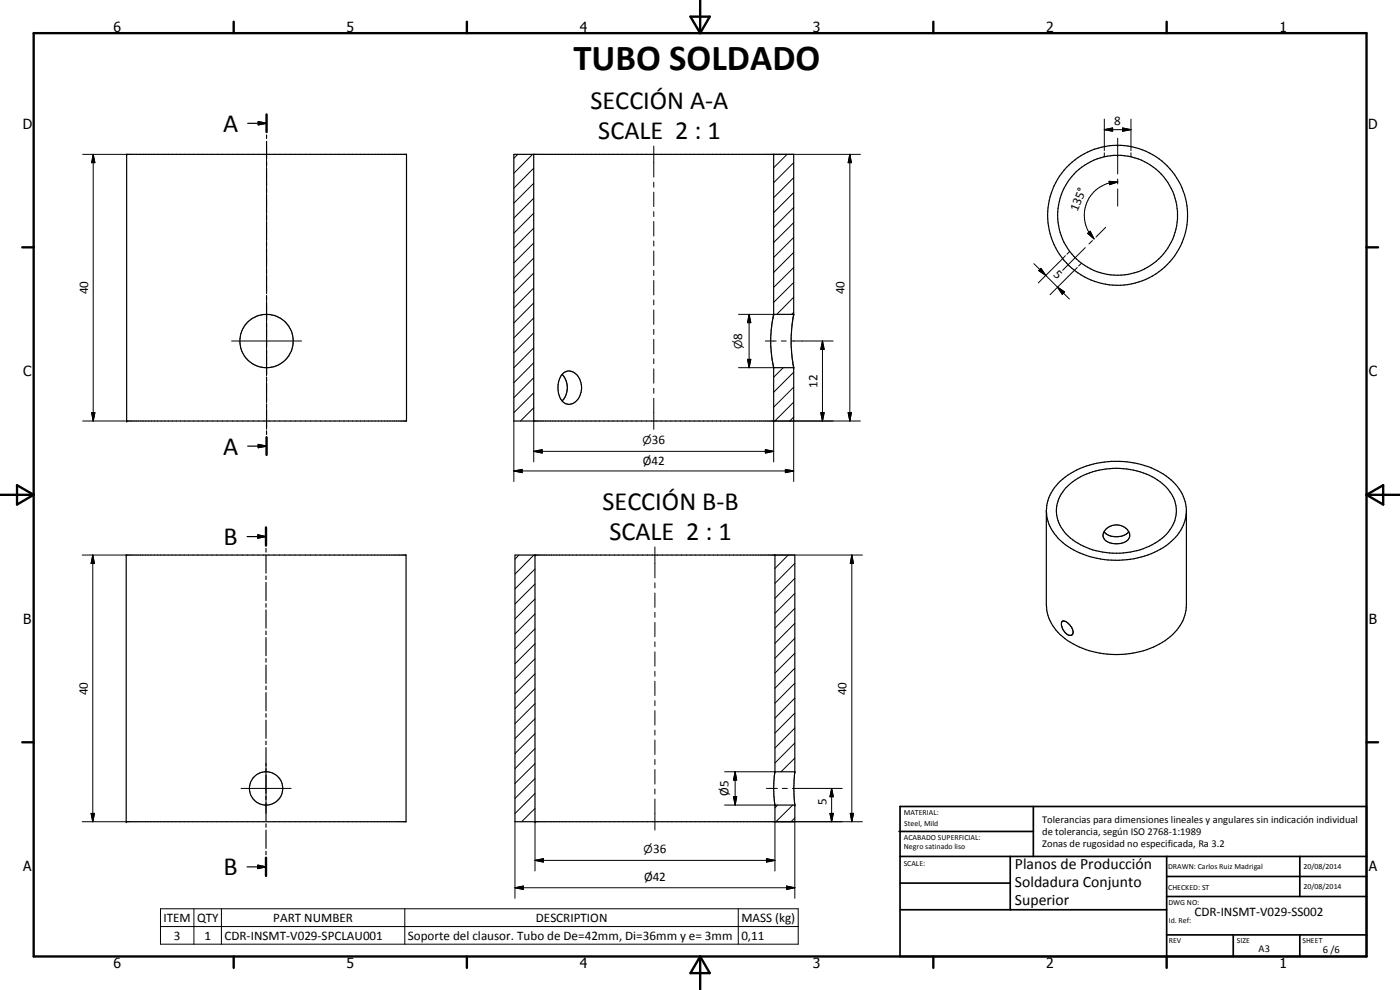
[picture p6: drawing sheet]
<svg xmlns="http://www.w3.org/2000/svg" width="420mm" height="297mm" viewBox="0 0 420 297" stroke-linecap="round" stroke-linejoin="round" font-family="sans-serif">
<g fill="none" stroke="#000" stroke-width=".35">
<path d="M74.3 37h5.7M77.5 36.5l2.5 .5-2.5 .5zM80 34.3v5.3M38 46.3h84v80h-84zM80 40.5v1M80 42.4v5.3M80 48.6v1M80 50.5v5.3M80 56.6v1.1M80 58.5v5.3M154.2 46.3h84v48.1l-.8 6.4 .2 4.9 .6 4.5v16.1h-84zM160.2 46.3v80"/>
<path d="M232.2 46.3v48.2l-.6 3-.3 3.7 .1 4.2 .8 4.8v16.1M80 64.7v1.1M80 66.6v5.3M80 72.8v1M80 74.7v5.3M80 80.9v1M80 82.8v5.3M80 88.9v1.1M80 90.8v5.3M80 97v1M80 98.9v5.3M232.2 94.3h6"/>
<path d="M80 105.1v1M80 107v5.3M80 113.2v1M80 115.1v5.2M168.6 112.4a3 3 0 0 1 5.3 1.1 5.6 5.6 0 0 1-2.1 7.6 3.2 3.2 0 0 1-4.1-2.9 7.1 7.1 0 0 1 .9-5.8zM168.7 112.3a5.9 5.9 0 0 1 0 8M232.2 110.3h6M74.3 133.9h5.7M77.5 133.3l2.5 .6-2.5 .4zM80 121.2v1.1M80 123.1v5.3M80 129.3v1"/>
<path d="M80 131.2v5.3M79.8 158.2v5.5M314 153.2a14 14 0 0 0 8.2 11.8 27.5 27.5 0 0 0 28.6-1.9 13.1 13.1 0 0 0 5.3-9.4M317.6 145a25.8 25.8 0 0 1 22.7-6.1 19.9 19.9 0 0 1 14.5 9.3l.9 2.3 .4 2.4v28.6a13.8 13.8 0 0 1-8.1 11.7 27.6 27.6 0 0 1-28.4-1.6 13.1 13.1 0 0 1-5.6-10.1v-28.3a12 12 0 0 1 3.6-8.2zM320 146.3a22.7 22.7 0 0 1 24-4.1 13.1 13.1 0 0 1 9 10.3 11.6 11.6 0 0 1-7.2 10.9 23.4 23.4 0 0 1-24.5-1.9 9.9 9.9 0 0 1-1.3-15.2zM331.4 159.5a2.32 2.32 0 0 0 1.8 3.4 4.6 4.6 0 0 0 5.8-1.7v-1.1l-.3-.6M331.4 159.5a4.4 4.4 0 0 1 7.3 0M331.4 159.5a4 4 0 0 0 3.1 1.5h1.4a3.9 3.9 0 0 0 2.8-1.5M37.9 166.5h84v80h-84zM74.2 161h5.6M77.4 160.5l2.4 .5-2.4 .5zM79.8 164.6v1.1"/>
<path d="M79.8 166.5v5.5M79.8 172.8v1.1M79.8 174.8v5.4M154.5 166.5h84v65.3l-.3 4.3 .3 10.4h-84zM160.6 166.5v80M232.6 166.5v65.1M79.8 181.1v1.1M79.8 183v5.5M79.8 189.4v1M79.8 191.3v5.4M79.8 197.6v1.1M79.8 199.6v5.4"/>
<path d="M318.7 186.5a.97 .97 0 0 1 1.3 .1l1 .9a2.26 2.26 0 0 1 .6 3 2.26 2.26 0 0 1-2.4-1.3l-.7-1.7zM79.8 205.9v1M79.8 207.8v5.5M79.8 214.1v1.1M79.8 216.1v5.4M79.8 222.4v1M79.8 224.3v5.5M79.8 230.6v1.1M79.8 232.6v5.4M79.8 238.9v1M232.6 231.6l-.1 .2a33.1 33.1 0 0 0 .1 9.8M232.6 231.6h5.9"/>
<path d="M77.4 259.6l2.4 .5-2.4 .5zM79.8 240.8v5.5M79.8 247.2v1M79.8 249.1v5.5M79.8 255.4v1.1M79.8 257.3v5.5M232.6 241.6h5.9M232.6 241.6v4.9M74.2 260.1h5.6"/>
<circle cx="335.4" cy="64.6" r="21"/>
<circle cx="335.4" cy="64.6" r="18"/>
<circle cx="80" cy="102.3" r="8"/>
<circle cx="79.9" cy="236.6" r="5"/>
</g>
<g fill="#000">
<circle cx="38" cy="46.3" r=".18"/>
<circle cx="232.2" cy="46.3" r=".18"/>
<circle cx="232.2" cy="94.4" r=".18"/>
<circle cx="238.2" cy="94.4" r=".18"/>
<circle cx="232.2" cy="110.3" r=".18"/>
<circle cx="238.2" cy="110.3" r=".18"/>
<circle cx="38" cy="126.3" r=".18"/>
<circle cx="232.2" cy="126.3" r=".18"/>
<circle cx="37.9" cy="166.5" r=".18"/>
<circle cx="160.6" cy="166.5" r=".18"/>
<circle cx="232.6" cy="231.6" r=".18"/>
<circle cx="238.5" cy="231.6" r=".18"/>
<circle cx="37.9" cy="246.5" r=".18"/>
<circle cx="160.6" cy="246.5" r=".18"/>
<circle cx="232.6" cy="241.6" r=".18"/>
<circle cx="238.5" cy="241.6" r=".18"/>
</g>
<g fill="none" stroke="#000" stroke-width=".3">
<path d="M331.4 38.9l2.5-.5v1zM331.4 35.7v9.5M331.4 38.9h8M336.9 38.4l2.5 .5-2.5 .5zM339.4 35.7v9.5M24.8 46.3h13.2M28 46.3l.5 2.5h-1zM28 46.3v80M80 43.8v6.5M80 51.8v1.5M80 54.8v3.9M155.4 46.3l-1.2 1.2"/>
<path d="M159.8 46.3l-5.6 5.7M160.2 59.5l-6 5.9M160.2 55l-6 6M160.2 50.5l-6 6M196.2 43.8v9.3M196.2 54.7v1.5M196.2 57.7v4.3M232.2 46.3h26M236.2 46.3l-4 4M238.2 57.8l-6 6M238.2 53.3l-6 6M238.2 48.8l-6 6"/>
<path d="M255 46.3l.5 2.5h-1zM255 46.3v80M331.4 45.8v1.2M332.9 54.4l2.5 .2-2.4 .8zM335.4 41.5v10.7M335.4 53.7v1.5M335.4 56.7v5.1M335.4 54.6a10 10 0 0 0-6.5 2.4 10 10 0 0 0-2.1 12.7l1.5 2M339.4 45.8v1.2M80 60.2v1.5M80 63.2v4M80 68.7v1.4"/>
<path d="M80 71.7v3.9M80 77.1v1.5M160.2 77.4l-6 6M160.2 72.9l-6 6M160.2 68.5l-6 6M160.2 64l-6 6M196.2 63.5v1.5M196.2 66.5v4.3M196.2 72.3v1.5M196.2 75.3v4.4M238.2 75.7l-6 6M238.2 71.2l-6 6.1"/>
<path d="M238.2 66.8l-6 6M238.2 62.3l-6 6M310.3 79.1l10.6 10.6M319.7 76.7l-8.1 8.2M321 75.4l-.8 .9M324.6 79l-.9 .8M325.7 74.3l-6.8 6.8M326.4 70l.8-.6 1.1 2.3zM327.9 72.2l-1.1 1M331.8 68.2l-2.9 2.9M80 80.1v4M80 85.6v1.5"/>
<path d="M80 88.6v24.2M160.2 99.9l-6 6M160.2 95.4l-6 6M160.2 90.9l-6 6M160.2 86.4l-6 6M160.2 81.9l-6 6M196.2 81.2v1.5M196.2 84.2v4.3M196.2 90v1.5M196.2 93v4.3M196.2 98.8v1.5M221.6 94.3h10.6"/>
<path d="M224.8 94.3l.5 2.5h-.9zM224.8 94.3v16M238.2 93.7l-.6 .6M238.2 89.2l-5.1 5.1M238.2 84.8l-6 5.9M238.2 80.3l-6 5.9M312.4 80.5l1.4 2.1-2.1-1.4zM317.4 86.1l2.1 1.5-.7 .7zM323.3 80.3l-8.2 8.1M69.5 102.3h21M80 113.9v4M80 119.4v1.5"/>
<path d="M160.2 117.9l-6 5.9M160.2 113.3l-6 6M160.2 108.8l-6 6.1M160.2 104.4l-6 6M196.2 101.8v4.4M196.2 107.7v1.4M196.2 110.7v4.3M196.2 116.5v1.5M196.2 119.5v9.3M221.6 110.3h10.6M224.4 107.8h.9l-.5 2.5zM229.7 102.3h3.2"/>
<path d="M234.5 102.3h1.5M235.1 110.3l-2.9 2.9M237.4 102.3h12.6M238.2 116.2l-6 6M238.2 111.7l-6 6M246.8 102.3l.5 2.5h-1zM246.8 102.3v24M24.8 126.3h13.2M27.5 123.8h1l-.5 2.5zM80 122.3v6.5M154.2 126.3v18.2M160.2 135.4l2.5-.5v1z"/>
<path d="M160.2 122.3l-4 4M160.2 135.4h72M160.2 126.3v12.3M229.7 134.9l2.5 .5-2.5 .5zM238.2 125.1l-1.2 1.2M238.2 120.6l-5.7 5.7M238.2 126.3v18.2M246.3 123.8h1l-.5 2.5zM254.5 123.8h1l-.5 2.5zM258.2 126.3h-26v12.3M154.2 141.3l2.5-.5v1zM154.2 141.3h84"/>
<path d="M235.7 140.8l2.5 .5-2.5 .5zM24.7 166.5h13.2M27.8 166.5l.6 2.6h-1.1zM27.8 166.5v80M155.7 166.5l-1.2 1.3M160.2 166.5l-5.7 5.8M160.6 179.7l-6.1 6M160.6 175.2l-6.1 6M160.6 170.7l-6.1 6M196.5 164.1v9.3M196.5 174.9v1.5M196.5 177.9v4.3"/>
<path d="M232.6 166.5h26.2M236.5 166.5l-3.9 4.1M238.5 178.1l-5.9 5.9M238.5 173.5l-5.9 6M238.5 169l-5.9 6M255.6 166.5l.5 2.6h-.9zM255.6 166.5v80M160.6 197.7l-6.1 6M160.6 193.2l-6.1 6M160.6 188.7l-6.1 6M160.6 184.2l-6.1 6M196.5 183.7v1.5"/>
<path d="M196.5 186.7v4.4M196.5 192.6v1.5M196.5 195.6v4.3M238.5 196l-5.9 6M238.5 191.5l-5.9 6M238.5 187l-5.9 6M238.5 182.5l-5.9 6M160.6 215.6l-6.1 6M160.6 211.1l-6.1 6M160.6 206.6l-6.1 6M160.6 202.2l-6.1 6M196.5 201.4v1.5"/>
<path d="M196.5 204.4v4.3M196.5 210.2v1.6M196.5 213.2v4.4M196.5 219.1v1.5M238.5 218.4l-5.9 6.1M238.5 214l-5.9 6M238.5 209.5l-5.9 6M238.5 205l-5.9 6M238.5 200.5l-5.9 6M72.3 236.6h15.1M79.8 229.1v15M160.6 238.1l-6.1 6"/>
<path d="M160.6 233.6l-6.1 6M160.6 229.1l-6.1 6M160.6 224.6l-6.1 6M160.6 220.1l-6.1 6M196.5 222v4.4M196.5 227.9v1.5M196.5 230.9v4.3M196.5 236.7v1.6M196.5 239.7v9.3M217.5 231.6h15.1M220.1 239.1h1l-.5 2.5zM220.6 231.6l.5 2.5h-1z"/>
<path d="M220.6 231.6v10M230 236.6h3.3M234.8 236.6h1.5M237.8 236.6h15M238.5 227.5l-4.1 4.1M238.5 222.9l-5.9 6M249.6 236.6l.5 2.5h-1zM249.6 236.6v9.9M24.7 246.5h13.2M27.3 244.1h1.1l-.6 2.4zM154.5 246.5v23M160.6 258.1l2.5-.5v1.1z"/>
<path d="M160.6 242.6l-4.1 3.9M160.6 258.1h72M160.6 246.5v14.8M217.5 241.6h15.1M230 257.6l2.6 .5-2.6 .6zM233.4 241.6l-.8 .8M237.9 241.6l-5 4.9M238.5 245.4l-1.1 1.1M238.5 246.5v23M249.1 244.1h1l-.5 2.4zM255.2 244.1h.9l-.5 2.4zM258.8 246.5h-26.2v14.8"/>
<path d="M48.2 272.7h191.4v10.6h-191.4zM48.2 278h191.4M58.2 272.7v10.6M66.5 272.7v10.6M121.5 272.7v10.6M154.5 266.4l2.5-.5v1zM154.5 266.4h84M221.6 272.7v10.6M236 265.9l2.5 .5-2.5 .5z"/>
</g>
<g fill="none" stroke="#000" stroke-width=".71">
<path d="M10.1 9.9h400v277.1h-400zM70.1 6.5v3.4M140.1 6.5v3.4M207.2 5h5.8l-2.9 4.9zM210.1 0v9.9M280.1 6.5v3.4M350.1 6.5v3.4M80 34.3v5.3M6.7 74.2h3.4M410.1 74.2h3.5M80 131.2v5.3M.1 148.5h10"/>
<path d="M5.1 145.6l5 2.9-5 2.9zM79.8 158.2v5.5M410.1 148.5h10M410.1 148.5l5-2.9v5.8zM6.7 222.7h3.4M410.1 222.7h3.5M79.8 257.3v5.5M70.1 287v3.4M140.1 287v3.4M210.1 287v10M210.1 287l2.9 5h-5.8zM280.1 287v3.4"/>
<path d="M350.1 287v3.4"/>
</g>
<g fill="none" stroke="#000" stroke-width=".51">
<path d="M269.8 249.5h40.3M270.1 242h140v45h-140zM270.1 257h140M303.2 257v16M310.1 242v15M350.1 257v30M390.1 257v12M270.1 265h33.1M270.1 273h80M350.1 269h60M350.1 263h60M350.1 280.5h60"/>
<path d="M370.1 280.5v6.5M390.1 280.5v6.5"/>
</g>
<g fill="#000">
<path d="M77.5 36.5l2.5 .5-2.5 .5zM331.4 38.9l2.5-.5v1zM336.9 38.4l2.5 .5-2.5 .5zM28 46.3l.5 2.5h-1zM255 46.3l.5 2.5h-1zM332.9 54.4l2.5 .2-2.4 .8zM326.4 70l.8-.6 1.1 2.3zM224.8 94.3l.5 2.5h-.9zM312.4 80.5l1.4 2.1-2.1-1.4zM317.4 86.1l2.1 1.5-.7 .7zM224.4 107.8h.9l-.5 2.5zM246.8 102.3l.5 2.5h-1z"/>
<path d="M27.5 123.8h1l-.5 2.5zM77.5 133.3l2.5 .6-2.5 .4zM160.2 135.4l2.5-.5v1zM229.7 134.9l2.5 .5-2.5 .5zM246.3 123.8h1l-.5 2.5zM254.5 123.8h1l-.5 2.5zM154.2 141.3l2.5-.5v1zM235.7 140.8l2.5 .5-2.5 .5zM27.8 166.5l.6 2.6h-1.1zM77.4 160.5l2.4 .5-2.4 .5zM255.6 166.5l.5 2.6h-.9zM220.1 239.1h1l-.5 2.5z"/>
<path d="M220.6 231.6l.5 2.5h-1zM249.6 236.6l.5 2.5h-1zM27.3 244.1h1.1l-.6 2.4zM160.6 258.1l2.5-.5v1.1zM230 257.6l2.6 .5-2.6 .6zM249.1 244.1h1l-.5 2.4zM255.2 244.1h.9l-.5 2.4zM77.4 259.6l2.4 .5-2.4 .5zM154.5 266.4l2.5-.5v1zM236 265.9l2.5 .5-2.5 .5z"/>
</g>
<text font-size="11" x="172.1" y="20.9">TUBO SOLDADO</text>
<g font-size="7.9">
<text x="177.2" y="32.8">SECCIÓN A-A</text>
<text x="67" y="39.5">A</text>
<text x="179.6" y="41.8">SCALE 2 : 1</text>
<text x="67" y="136.4">A</text>
<text x="180.8" y="153">SECCIÓN B-B</text>
<text x="182.9" y="162">SCALE 2 : 1</text>
<text x="67.1" y="163.5">B</text>
<text x="67.1" y="262.6">B</text>
</g>
<g font-size="4.7">
<text x="304.6" y="260.8">Planos de Producción</text>
<text x="304.6" y="266.2">Soldadura Conjunto</text>
<text x="304.6" y="271.6">Superior</text>
</g>
<g font-size="4.2">
<text x="34" y="9.6">6</text>
<text x="104" y="9.6">5</text>
<text x="174" y="9.6">4</text>
<text x="244" y="9.6">3</text>
<text x="314" y="9.6">2</text>
<text x="384" y="9.6">1</text>
<text x="6.8" y="38.7">D</text>
<text x="410.6" y="38.7">D</text>
<text x="7" y="112.9">C</text>
<text x="410.8" y="112.9">C</text>
<text x="7" y="187.1">B</text>
<text x="410.8" y="187.1">B</text>
<text x="7" y="261.4">A</text>
<text x="410.8" y="261.4">A</text>
<text x="34" y="290.4">6</text>
<text x="104" y="290.4">5</text>
<text x="174" y="290.4">4</text>
<text x="244" y="290.4">3</text>
<text x="314" y="290.4">2</text>
<text x="384" y="290.4">1</text>
</g>
<g font-size="3.9">
<text x="334.4" y="37.4">8</text>
<text x="323.3" y="63.6" transform="rotate(-67 323.3 63.6)">135°</text>
<text x="316" y="82.6" transform="rotate(45 316 82.6)">5</text>
<text x="26.4" y="88.3" transform="rotate(-90 26.4 88.3)">40</text>
<text x="253.5" y="88.3" transform="rotate(-90 253.5 88.3)">40</text>
<text x="222.7" y="101.9" transform="rotate(-90 222.7 101.9)">8</text>
<text x="245.4" y="116.4" transform="rotate(-90 245.4 116.4)">12</text>
<text x="195.7" y="133.3">36</text>
<text x="192.9" y="139.4">Ø42</text>
<text x="26.3" y="208.6" transform="rotate(-90 26.3 208.6)">40</text>
<text x="254.1" y="208.6" transform="rotate(-90 254.1 208.6)">40</text>
<text x="218.6" y="238.9" transform="rotate(-90 218.6 238.9)">Ø5</text>
<text x="248" y="241.6" transform="rotate(-90 248 241.6)">5</text>
<text x="196" y="256">36</text>
<text x="193.3" y="264.4">Ø42</text>
<text x="358.5" y="275">CDR-INSMT-V029-SS002</text>
<text x="49.1" y="276.6">ITEM</text>
<text x="52.2" y="281.9">3</text>
<text x="59.1" y="276.6">QTY</text>
<text x="61.3" y="281.9">1</text>
<text x="67.4" y="281.9">CDR-INSMT-V029-SPCLAU001</text>
<text x="82" y="276.6">PART NUMBER</text>
<text x="122.4" y="282">Soporte del clausor. Tubo de De=42mm, Di=36mm y e= 3mm</text>
<text x="160.8" y="276.6">DESCRIPTION</text>
<text x="222.5" y="276.7">MASS (kg)</text>
<text x="222.5" y="281.9">0,11</text>
</g>
<g font-size="3.3">
<text x="192.9" y="133.3">n</text>
<text x="193.2" y="256">n</text>
</g>
<text font-size="3.2" x="222.7" y="104.7" transform="rotate(-90 222.7 104.7)">n</text>
<g font-size="3.1">
<text x="312.7" y="246.8">Tolerancias para dimensiones lineales y angulares sin indicación individual</text>
<text x="312.7" y="250.4">de tolerancia, según ISO 2768-1:1989</text>
<text x="312.7" y="254">Zonas de rugosidad no especificada, Ra 3.2</text>
<text x="377.7" y="285.6">A3</text>
<text x="397" y="285.9">6 /6</text>
</g>
<g font-size="2.4">
<text x="271.2" y="244.4">MATERIAL:</text>
<text x="271.3" y="252">ACABADO SUPERFICIAL:</text>
<text x="271.4" y="247.9">Steel, Mild</text>
<text x="271.3" y="254.6">Negro satinado liso</text>
<text x="271.2" y="259.7">SCALE:</text>
<text x="350.6" y="260.8">DRAWN: Carlos Ruiz Madrigal</text>
<text x="391.2" y="260.6">20/08/2014</text>
<text x="350.6" y="267">CHECKED: ST</text>
<text x="391.2" y="266.7">20/08/2014</text>
<text x="350.6" y="271.4">DWG NO:</text>
<text x="350.8" y="276.9">Id. Ref:</text>
<text x="350.8" y="282.8">REV</text>
<text x="371.2" y="282.9">SIZE</text>
<text x="390.9" y="282.9">SHEET</text>
</g>
</svg>
